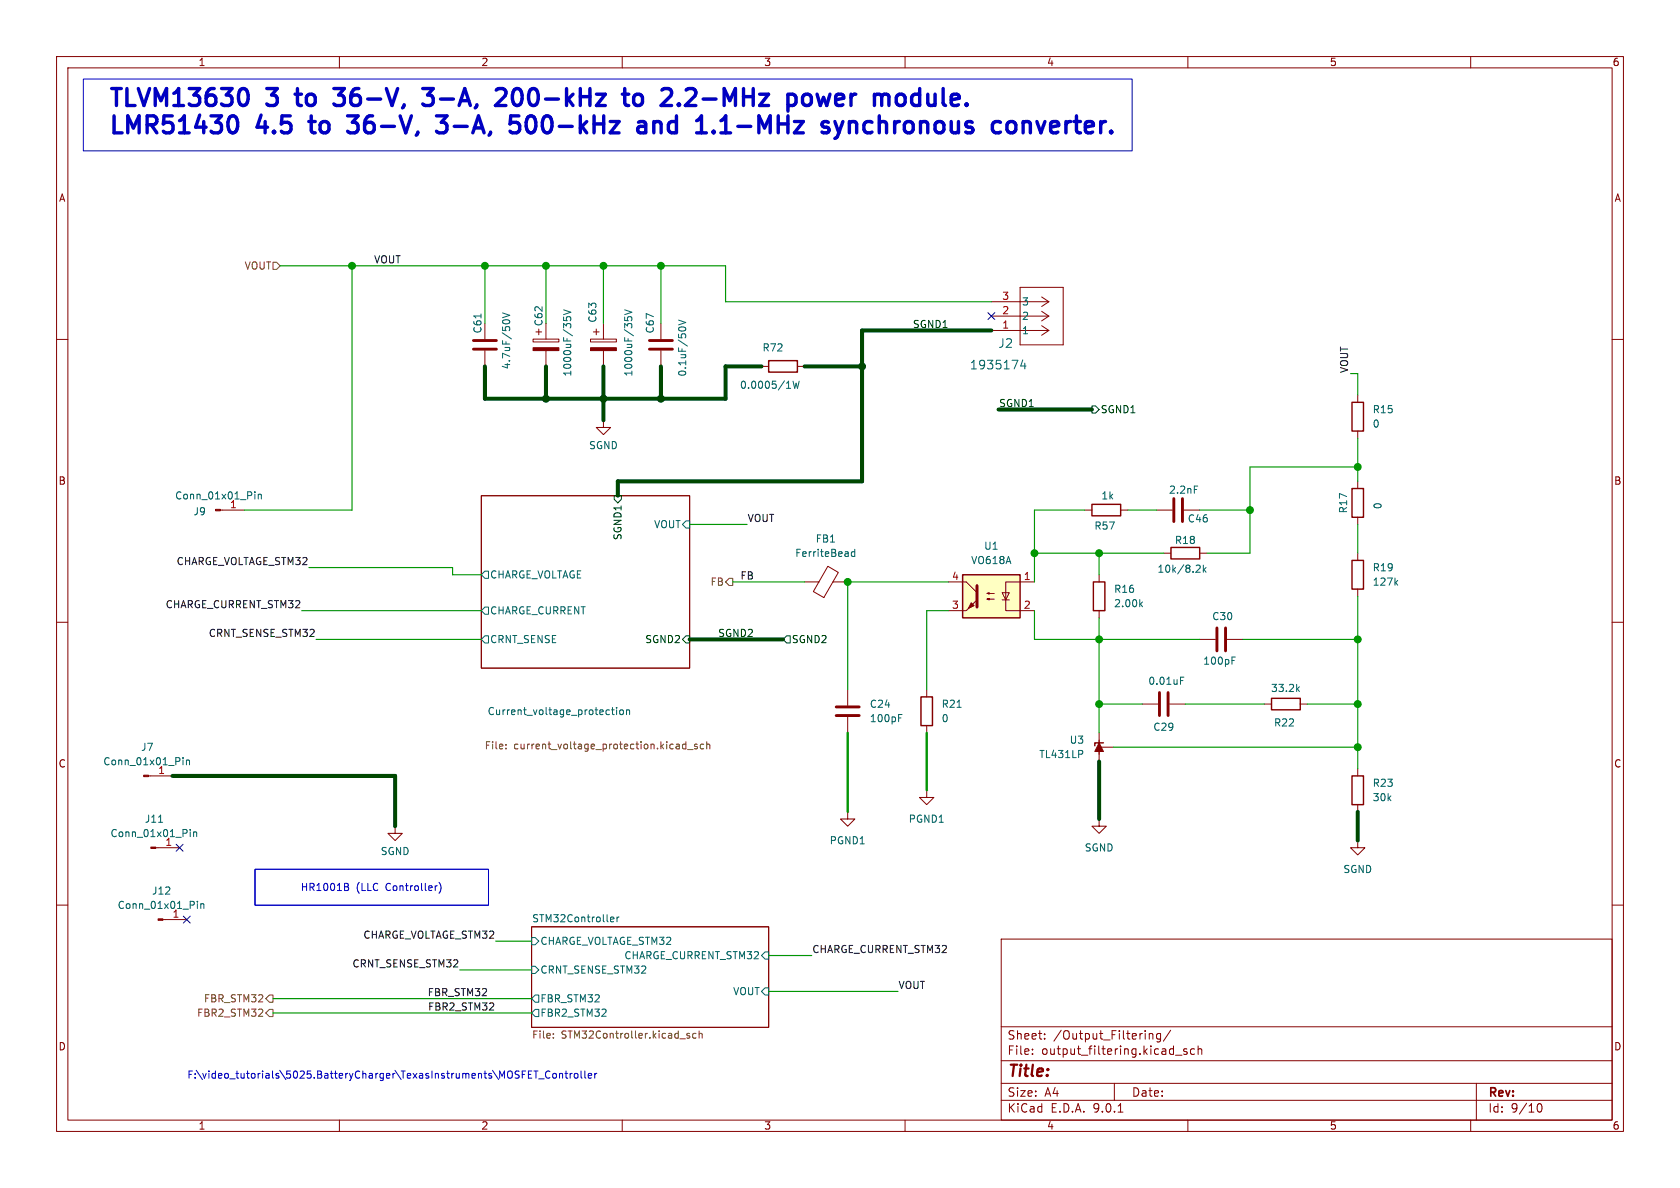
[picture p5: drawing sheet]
<svg xmlns="http://www.w3.org/2000/svg" width="297mm" height="210mm" viewBox="0 0 297 210" stroke-linecap="round" stroke-linejoin="round" font-family="sans-serif">
<g fill="none" stroke="#840000" stroke-width=".18">
<path d="M10 10h277v190h-277zM12 12h273v186h-273zM60 10v2M110 10v2M160 10v2M210 10v2M260 10v2M175.3 58.4h10.1M175.3 55.9h10.1M175.3 53.3h10.1M180.3 50.8h7.7v10.2h-7.7zM184.1 57.6l1.3 .8"/>
<path d="M184.1 55l1.3 .9M184.1 52.5l1.3 .8M185.4 58.4l-1.3 .9M185.4 55.9l-1.3 .8M185.4 53.3l-1.3 .9M10 60h2M240 69.9v1.2M240 76.2v1.3M285 60h2M85.1 87.6h36.8v30.5h-36.8zM10 110h2M285 110h2"/>
<path d="M194.3 130.8v2.6M194.3 129.5v5.1M194.3 132.1h2.5M240 135.9v1.3M149.9 143.5v1.3h1.2l-1.2 1.3-1.3-1.3h1.3M149.9 143.5h.1M194.3 144.8v1.3h1.3l-1.3 1.2-1.3-1.2h1.3M194.3 144.8h.1M240 148.6v1.3h1.3l-1.3 1.2-1.2-1.2h1.2M240 148.6h.1M240 142.2v1.3M10 160h2"/>
<path d="M94 163.8h41.9v17.8h-41.9zM177 166h108v32h-108zM285 160h2M60 198v2M110 198v2M160 198v2M177 194.5h108M177 191.5h108M177 187.5h108M177 181.5h108M182.5 186.3v.1M182.5 185.5v.1"/>
<path d="M184.7 183.6v.1M184.7 182.8v.1M197 191.5v3M197.7 196.6h.8M203.2 182.7v1M203.2 182.8l.2-.1 .3 .1 .1 .9M205.2 182.8l-.5-.1-.2 .3v.4l.1 .2h.6M205.2 182.7v1.2l-.3 .3-.4-.1M207 182.1l-1.3 2M207.8 186.5h1.2M209.8 185.5l-.3-.1-.3 .2 .1 .2 .5 .2v.3h-.6M210 198v2"/>
<path d="M211.2 185.5l-.5-.1-.2 .3v.4l.1 .2h.6M211.8 185.5l.2-.1 .4 .1 .1 .9M211.8 184.9v1.5M260 198v2M261 191.5v6.5M271.7 195.7l.2-.5 .2-.1a.81 .81 0 0 1 .6 .6 .81 .81 0 0 1-.3 .8h-.4l-.3-.5"/>
</g>
<g fill="none" stroke="#006464" stroke-width=".18">
<path d="M180.8 63.6l-.4 1.1h1M181.2 64.2v1M120.6 92.7l.7-.6h.6v1.2h-.6zM85.7 101h.7v1.2h-.7l-.6-.6zM85.7 112.4h.7v1.3h-.7l-.6-.7zM85.7 107.3h.7v1.3h-.7l-.6-.6zM108.1 125.5h.5M108.3 125.1v1l.3 .2M109 125.1v.1M109 125.5v.8M109.6 125.6l.2-.1 .4 .1v.5l-.1 .2h-.3l-.2-.1zM110.8 125.6l.1-.1h.3l.1 .8"/>
<path d="M110.8 125.5v.8M191.3 132.7l.1 .2-.1 .4M94 165.7h.6l.6 .7-.6 .6h-.6zM94 170.8h.6l.6 .7-.6 .6h-.6zM94.6 175.9h.6v1.3h-.6l-.6-.7zM94.6 178.4h.6v1.3h-.6l-.6-.6zM107.9 162.8l.2 .2 .4-.1M107.9 162.3l.2-.2h.3l.1 .2v.1l-.6 .1M109.1 162.1v.9M109.4 162.1l-.3 .3M134.6 168.9l.7-.6h.6v1.2h-.6zM135.3 174.6h.6v1.3h-.6l-.7-.6z"/>
</g>
<path d="M108.6 87.6h1.3v.7l-.7 .6-.6-.6zM121.3 112.4h.6v1.3h-.6l-.7-.7z" fill="none" stroke="#004800" stroke-width=".18"/>
<g fill="none" stroke="#725600" stroke-width=".18">
<path d="M89.4 132.3v.1M89.4 131.6v.1M121.3 131.1v1.3M121.3 131.6l-.4-.1-.2 .3 .1 .5h.5M121.6 132.5h.9M123.3 131.6l-.3-.1-.2 .2v.2l.5 .1v.3h-.5M124.4 131.6l-.4-.1-.2 .3 .1 .5h.5M124.9 131.7l.2-.2 .3 .1 .1 .8M124.9 131.1v1.3M97.8 183.4v.1M97.8 182.7v.2M121.4 182.9l.6 .4-.2 .2h-.4"/>
<path d="M121.9 182.7h-.3l-.2 .2M123 182.7h-.3l-.3 .2 .2 .6h.4M123.6 182.8l.2-.1h.3v.8M123.6 182.2v1.3"/>
</g>
<path d="M239 71.1h2v5.1h-2zM195.1 131.3h-1.6v.5M239 137.2h2v5h-2z" fill="none" stroke="#840000" stroke-width=".25"/>
<path d="M194.3 131.3l.8 1.5h-1.6z" fill="#840000" stroke="#840000" stroke-width=".18"/>
<path d="M170.2 101.6h10.1v7.6h-10.1z" fill="#ffffc2"/>
<path d="M135.9 63.8h5.1v2h-5.1zM193 89.2h5.1v2h-5.1zM207 96.8h5.1v2h-5.1zM239 99.1h2v5h-2zM239 86.4h2v5h-2zM170.2 101.6h10.1v7.6h-10.1zM193.3 102.9h2v5.1h-2zM162.8 123.2h2v5.1h-2zM224.8 123.4h5.1v2.1h-5.1z" fill="none" stroke="#840000" stroke-width=".25"/>
<g fill="none" stroke="#840000" stroke-width=".18">
<path d="M85.7 57.2v2.7M94.2 59.9h4.6v.6h-4.6zM94.7 58.7h1.1M95.2 58.2v1M96.5 57.2v2.7M104.4 59.9h4.6v.6h-4.6zM104.9 58.7h1M105.4 58.2v1M106.7 57.2v2.7M116.8 57.2v2.7M85.7 62v2.8M96.5 62v2.8"/>
<path d="M106.7 74.3v1.3h1.2l-1.2 1.2-1.3-1.2h1.3M106.7 62v2.8M116.8 62v2.8M134.6 64.8h1.3M141 64.8h1.2M39 90.2h4.2M191.8 90.2h1.2M198.1 90.2h1.3M204.5 90.2h2.8M205.7 97.8h1.3M209.3 90.2h2.8M212.1 97.8h1.3"/>
<path d="M240 85.1v1.3M240 91.4v1.3M240 97.8v1.3M142.2 102.9h2.6M146.4 100.1l1.8 1.1-2.6 4.4-1.8-1zM147.3 102.9h2.6M167.6 102.9h3.2l1.9 1.9M167.6 108h3.2M174.5 104.9l.4-.1v.2l-.4-.1h1.3M174.5 105.9l.4-.1v.2l-.4-.1h1.3M177.2 104.8h1.2l-.6 1.2zM177.2 106h1.2"/>
<path d="M182.9 102.9h-5.1v5.1h5.1M194.3 101.6v1.3M194.3 108v1.2M212.1 113h2.8M216.9 113h2.8M240 104.1v1.3M26.3 137.2h4.2M149.9 121.9v2.8M149.9 126.7v2.8M163.8 139.7v1.3h1.3l-1.3 1.2-1.2-1.2h1.2M163.8 139.7h.1M163.8 121.9v1.3"/>
<path d="M163.8 128.3v1.2M201.9 124.5h2.8M206.8 124.5h2.7M223.5 124.5h1.3M229.9 124.5h1.2M27.5 149.9h4.2M69.8 146.1v1.2h1.3l-1.3 1.3-1.2-1.3h1.2M28.8 162.6h4.2"/>
</g>
<g fill="none" stroke="#840000" stroke-width=".51">
<path d="M83.7 60.2h4.1M83.7 61.7h4.1M114.8 60.2h4.1M114.8 61.7h4.1M207.5 88.1v4.1M209 88.1v4.1M172.7 103.5v3.8M215.1 111v4.1M216.7 111v4.1M147.8 125h4.1M147.8 126.5h4.1M205 122.4v4.1"/>
<path d="M206.5 122.4v4.1"/>
</g>
<g fill="#840000" stroke="#840000" stroke-width=".18">
<path d="M171.7 106.6l.5 .5-1 .5z"/>
<path d="M170.8 108l1.9-2z"/>
<path d="M104.4 61.5h4.6v.5h-4.6z"/>
<path d="M94.2 61.5h4.6v.5h-4.6z"/>
<path d="M27.9 162.4h.9v.3h-.9z"/>
<path d="M26.7 149.7h.8v.3h-.8z"/>
<path d="M25.4 137h.9v.3h-.9z"/>
<path d="M38.1 90h.9v.3h-.9z"/>
</g>
<g fill="none" stroke="#006464" stroke-width=".18">
<path d="M85 55.5v.7M88.8 55.3l1.3 .4-1.3 .5M88.9 56.7l.4-.2 .8 .2M99.6 56v.6M99.6 54.8l1.3 .4-1.3 .4M100.1 56.5v-.3l.3-.2 .4 .1 .1 .4M110.4 56v.6M110.4 54.8l1.3 .4-1.3 .4M110.9 56.5v-.3l.3-.2 .4 .1 .1 .4M120 56.6l1.2 .4-1.2 .4M120 58l.4-.2 .8 .2M140.2 67.4l.3 1.3 .2-1 .3 1 .3-1.3"/>
<path d="M45.1 86.9v.2M45.1 87.4v.8M45.7 87.4v.8M45.7 87.5l.1-.1h.3l.1 .8M151.1 97.1v1.3M151.1 97.6l-.4-.1-.2 .3 .1 .5h.5M211.1 85.9h.6M211.6 99.9l.5 .1 .1 .3-.8 .9h.8M212.7 99.9v1.3M201.6 106.8l.4 .5M202 106.4l-.5 .5M208.7 119.7h.6"/>
<path d="M212.9 100.7l.3 .5M213.2 100.3l-.5 .5M217.8 116.8h.4M217.8 116.1h.6M246.7 103l.4 .4M247.1 102.6l-.5 .5M32.4 133.9v.2M32.4 134.4v.8M33 134.4v.8M33 134.5l.1-.1h.3l.1 .8M158.9 126.9h.4M158.9 126.3h.6"/>
<path d="M169.2 125h.7M208.7 120.3h.4M229.4 121.8l.3 .4M229.7 121.4l-.5 .5M28 145.4h.8M33.6 146.6v.2M33.6 147.1v.8M34.2 147.1v.8M34.2 147.2l.2-.1h.3l.1 .8M34.9 159.3v.2M34.9 159.8v.8M35.5 159.8v.8"/>
<path d="M35.5 159.9l.2-.1h.3v.8"/>
</g>
<path d="M48.3 46.4h.6l.6 .6-.6 .6h-.6zM128.9 102.2h.6v1.3h-.6l-.6-.6zM47.6 178.4h.7v1.3h-.7l-.6-.6zM47.6 175.9h.7v1.3h-.7l-.6-.7z" fill="none" stroke="#725600" stroke-width=".18"/>
<path d="M193 71.8h.7l.6 .6-.6 .6h-.7zM139.1 112.4h.6v1.3h-.6l-.7-.7z" fill="none" stroke="#004800" stroke-width=".18"/>
<path d="M175.3 58.4h-22.9v26.7h-43.2v2.5M85.7 64.8v5.7h42.6v-5.7h6.3M96.5 64.8v5.7M106.7 64.8v9.5M116.8 64.8v5.7M142.2 64.8h10.2M176.5 72.4h16.5M121.9 113h16.5M30.5 137.2h39.3v8.9M194.3 134.6v10.2M240 143.5v5.1" fill="none" stroke="#004800" stroke-width=".71"/>
<g fill="none" stroke="#009600" stroke-width=".2">
<path d="M49.5 47h78.8v6.3h47M62.2 47v43.2h-19M85.7 47v10.2M96.5 47v10.2M106.7 47v10.2M116.8 47v10.2M238.8 66h1.2v3.9M240 77.5v7.6M121.9 92.7h10.2M182.9 97.8h22.8M191.8 90.2h-8.9v12.7M194.3 97.8v3.8"/>
<path d="M199.4 90.2h5.1M212.1 90.2h8.9M240 92.7v5.1M240 82.6h-19v15.2h-7.6M53.3 108h31.8M54.6 100.3h25.4v1.3h5.1M55.9 113h29.2M129.5 102.9h12.7M167.6 102.9h-17.7v19M167.6 108h-3.8v13.9M182.9 108v5h29.2M194.3 109.2v20.3"/>
<path d="M219.7 113h20.3M240 105.4v30.5M194.3 124.5h7.6M196.8 132.1h43.2M209.5 124.5h14M231.1 124.5h8.9M48.3 176.5h45.7M48.3 179.1h45.7M81.3 171.5h12.7M87.6 166.4h6.4M135.9 168.9h7.6M135.9 175.3h22.8"/>
</g>
<path d="M149.9 129.5v14M163.8 129.5v10.2" fill="none" stroke="#008400" stroke-width=".41"/>
<path d="M174.7 55.3l1.2 1.2M175.9 55.3l-1.2 1.2M31.1 149.3l1.3 1.2M32.4 149.3l-1.3 1.2M32.4 162l1.2 1.2M33.6 162l-1.2 1.2" fill="none" stroke="#000084" stroke-width=".18"/>
<g fill="none" stroke="#0000c2" stroke-width=".18">
<path d="M14.7 14h185.5v12.7h-185.5zM45.1 153.7h41.3v6.3h-41.3zM60.9 156.2l.6 .1 .1 .2-.3 .3M60.9 156.8h.4M61.3 156.8l.3 .2v.3l-.7 .1M77.3 156.6l-.3 .1M77.6 156a1.46 1.46 0 0 1 0 1.9M94.4 189.3h.7M95.2 190.7h1M97.2 189.4a.6 .6 0 0 0-.8 .5 .6 .6 0 0 0 .6 .7l.2-.1M97.8 189.9l.2-.2 .3 .2 .1 .5-.1 .1-.3 .1-.2-.1zM98.9 189.9l.2-.2 .3 .1 .1 .8"/>
<path d="M98.9 189.7v.9M99.9 189.7h.5M100.1 189.3v1.1l.3 .2M100.8 189.7v.9M101.2 189.7l-.4 .3M101.6 189.9l.2-.2 .3 .2 .1 .5-.1 .1-.3 .1-.2-.1zM102.7 189.3v1.1l.2 .2M103.4 189.3v1.1l.2 .2M104 190.2l.6-.1-.1-.3-.3-.1-.2 .2 .1 .6h.4M105.1 189.7v.9M105.5 189.7l-.4 .3"/>
</g>
<g fill="none" stroke="#0000c2" stroke-width=".6">
<path d="M43.2 15.7a1.76 1.76 0 0 1 .5 2.4l-.1 .3-.4 .3M52.2 16.7h1.1M59 15.7h1.9l-1 1.1 .7 .1M59 18.4l.4 .3h.9l.3-.2M74.7 15.7h1.9l-1 1.1a.81 .81 0 0 1 1 .6v.7l-.3 .4-.3 .2h-.8l-.5-.3M87.7 15.9l.5-.2h.7a.81 .81 0 0 1 .4 1.2l-1.7 1.8h1.8M91.6 15.7a.77 .77 0 0 0-.9 .5 1.76 1.76 0 0 0 .6 2.5h.3M110 16.7h1.2M110.4 15.7v2.5l.2 .3 .6 .2M112.2 16.9a.81 .81 0 0 1 .8-.3 .81 .81 0 0 1 .6 .6v.9a.81 .81 0 0 1-.8 .6 .81 .81 0 0 1-.8-.6v-.9zM121.7 15.7h.7a.81 .81 0 0 1 .5 1.2l-1.7 1.8h1.8M142 16.9a.81 .81 0 0 1 .8-.3 .81 .81 0 0 1 .6 .6v.9a.81 .81 0 0 1-.7 .6 .81 .81 0 0 1-.8-.6v-.9z"/>
<path d="M144.4 16.7l.6 2 .6-1.5 .6 1.5 .5-2M161.4 16.8l.3-.1h.6l.3 .1M161.4 18.5l.3 .2h.6l.3-.2M162.6 15.7v3M41.3 20.5a1.76 1.76 0 0 1 .6 2.4 .77 .77 0 0 1-.9 .6M54.6 21.5h1.1M61.4 23.2l.5 .3h.8l.3-.2M63.3 20.5l-1 1.1 .7 .2M77.2 20.5h1.8l-1 1.1a.81 .81 0 0 1 1 .6v.7l-.3 .4-.3 .2h-.8l-.4-.3M91.7 20.5h-1.4l-.1 1.4 .4-.3h.7l.3 .2 .3 .4v.7l-.2 .3-.4 .3h-.7l-.4-.3M93.7 20.5a1.76 1.76 0 0 0-.5 2.4 .77 .77 0 0 0 .8 .6M112.9 21.6l.3-.1h.5l.3 .1 .2 .3v1.6"/>
<path d="M114.2 22.2l-.3 .1h-.7a.59 .59 0 0 0-.5 .6 .59 .59 0 0 0 .5 .6h.7l.3-.2M115.6 21.8a.75 .75 0 0 1 1.3 .1v1.6M115.6 21.5v2M127.4 23.5h1.8M127.4 21.3l.6-.4 .3-.4v3M147.6 21.5l.7 2M148.3 23.5l-.3 .7-.4 .3M149 21.5l-.7 2M150.2 21.8a.75 .75 0 0 1 1.2 .1v1.6M150.2 21.5v2M181.3 21.5h.4l.3 .1 .2 .3v1.6M183.3 21.5l.7 2"/>
</g>
<g fill="#009600" stroke="#009600" stroke-width=".18">
<circle cx="62.2" cy="47" r=".61"/>
<circle cx="85.7" cy="47" r=".61"/>
<circle cx="106.7" cy="47" r=".61"/>
<circle cx="96.5" cy="47" r=".61"/>
<circle cx="116.8" cy="47" r=".61"/>
<circle cx="240" cy="132.1" r=".61"/>
<circle cx="240" cy="124.5" r=".61"/>
<circle cx="194.3" cy="124.5" r=".61"/>
<circle cx="194.3" cy="113" r=".61"/>
<circle cx="149.9" cy="102.9" r=".61"/>
<circle cx="221" cy="90.2" r=".61"/>
<circle cx="240" cy="82.5" r=".61"/>
<circle cx="240" cy="113" r=".61"/>
<circle cx="194.3" cy="97.8" r=".61"/>
<circle cx="182.9" cy="97.8" r=".61"/>
</g>
<g fill="#004800" stroke="#004800" stroke-width=".18">
<circle cx="96.5" cy="70.5" r=".61"/>
<circle cx="152.4" cy="64.8" r=".61"/>
<circle cx="106.7" cy="70.5" r=".61"/>
<circle cx="116.8" cy="70.5" r=".61"/>
</g>
<g font-size="4.2" fill="#0000c2">
<text x="19" y="19.1">TLVM13630</text>
<text x="19" y="23.9">LMR51430</text>
<text x="45.7" y="23.9">4.5</text>
<text x="47.5" y="19.1">3</text>
<text x="53.9" y="19.1">to</text>
<text x="56.3" y="23.9">to</text>
<text x="61.8" y="19.1">36-V,</text>
<text x="64.2" y="23.9">36-V,</text>
<text x="78.7" y="19.1">3-A,</text>
<text x="81.1" y="23.9">3-A,</text>
<text x="92.8" y="19.1">200-kHz</text>
<text x="95.2" y="23.9">500-kHz</text>
<text x="116.5" y="19.1">to</text>
<text x="119" y="23.9">and</text>
<text x="124.4" y="19.1">2.2-MHz</text>
<text x="130.6" y="23.9">1.1-MHz</text>
<text x="147.8" y="19.1">power</text>
<text x="153.9" y="23.9">synchronous</text>
<text x="164.3" y="19.1">module.</text>
<text x="185.3" y="23.9">converter.</text>
</g>
<text font-size="2.8" fill="#840000" x="178" y="190.9">Title:</text>
<g font-size="2.1" fill="#006464">
<text x="171.4" y="65.5">1935174</text>
<text x="176.4" y="61.7">J2</text>
</g>
<g font-size="2.1" fill="#840000">
<text x="178" y="184">Sheet:</text>
<text x="186.2" y="184">/Output_Filtering/</text>
<text x="178" y="186.7">File:</text>
<text x="184.1" y="186.7">output_filtering.kicad_sch</text>
<text x="178" y="196.9">KiCad</text>
<text x="178" y="194.1">Size:</text>
<text x="184.7" y="194.1">A4</text>
<text x="185.7" y="196.9">E.D.A.</text>
<text x="193.3" y="196.9">9.0.1</text>
<text x="200" y="194.1">Date:</text>
<text x="263" y="194.3">Rev:</text>
<text x="263" y="196.9">Id:</text>
<text x="267.1" y="196.9">9/10</text>
</g>
<g font-size="1.8" fill="#840000">
<text x="35" y="11.9">1</text>
<text x="85" y="11.9">2</text>
<text x="135" y="11.9">3</text>
<text x="185" y="11.9">4</text>
<text x="235" y="11.9">5</text>
<text x="285" y="11.9">6</text>
<text x="10.3" y="35.9">A</text>
<text x="285.3" y="35.9">A</text>
<text x="10.3" y="85.9">B</text>
<text x="285.3" y="85.9">B</text>
<text x="10.3" y="135.9">C</text>
<text x="285.3" y="135.9">C</text>
<text x="10.3" y="185.9">D</text>
<text x="285.3" y="185.9">D</text>
<text x="35" y="199.9">1</text>
<text x="85" y="199.9">2</text>
<text x="135" y="199.9">3</text>
<text x="185" y="199.9">4</text>
<text x="235" y="199.9">5</text>
<text x="285" y="199.9">6</text>
</g>
<g font-size="1.8" fill="#725600">
<text x="43.1" y="47.9">VOUT</text>
<text x="125.5" y="103.7">FB</text>
<text x="85.6" y="132.8">File:</text>
<text x="90.8" y="132.8">current_voltage_protection.kicad_sch</text>
<text x="34.7" y="179.9">FBR2_STM32</text>
<text x="36" y="177.4">FBR_STM32</text>
<text x="94" y="183.9">File:</text>
<text x="99.2" y="183.9">STM32Controller.kicad_sch</text>
</g>
<g font-size="1.8" fill="#0f0f0f">
<text x="66" y="46.6">VOUT</text>
<text x="238.4" y="66" transform="rotate(-90 238.4 66)">VOUT</text>
<text x="132.1" y="92.4">VOUT</text>
<text x="31.1" y="100">CHARGE_VOLTAGE_STM32</text>
<text x="29.2" y="107.6">CHARGE_CURRENT_STM32</text>
<text x="130.8" y="102.5">FB</text>
<text x="36.8" y="112.7">CRNT_SENSE_STM32</text>
<text x="64.1" y="166">CHARGE_VOLTAGE_STM32</text>
<text x="62.2" y="171.1">CRNT_SENSE_STM32</text>
<text x="143.5" y="168.6">CHARGE_CURRENT_STM32</text>
<text x="75.5" y="176.2">FBR_STM32</text>
<text x="75.6" y="178.7">FBR2_STM32</text>
<text x="158.7" y="174.9">VOUT</text>
</g>
<g font-size="1.8" fill="#a90000">
<text x="177.1" y="53.1">3</text>
<text x="177.1" y="58.2">1</text>
<text x="177.1" y="55.6">2</text>
<text x="168.2" y="102.6">4</text>
<text x="168.2" y="107.7">3</text>
<text x="180.9" y="102.6">1</text>
<text x="180.9" y="107.7">2</text>
</g>
<g font-size="1.8" fill="#006464">
<text x="85.3" y="59" transform="rotate(-90 85.3 59)">C61</text>
<text x="96.1" y="57.8" transform="rotate(-90 96.1 57.8)">C62</text>
<text x="105.6" y="57.1" transform="rotate(-90 105.6 57.1)">C63</text>
<text x="115.8" y="59" transform="rotate(-90 115.8 59)">C67</text>
<text x="180.6" y="59.3">1</text>
<text x="180.6" y="56.7">2</text>
<text x="180.6" y="54.2">3</text>
<text x="90.4" y="65.4" transform="rotate(-90 90.4 65.4)">4.7uF/50V</text>
<text x="134.7" y="62.3">R72</text>
<text x="101.2" y="66.7" transform="rotate(-90 101.2 66.7)">1000uF/35V</text>
<text x="112" y="66.7" transform="rotate(-90 112 66.7)">1000uF/35V</text>
<text x="121.5" y="66.7" transform="rotate(-90 121.5 66.7)">0.1uF/50V</text>
<text x="130.7" y="68.9">0.0005/1W</text>
<text x="242.6" y="75.8">0</text>
<text x="242.6" y="73.3">R15</text>
<text x="104" y="79.6">SGND</text>
<text x="30.9" y="88.5">Conn_01x01_Pin</text>
<text x="40.6" y="89.9">1</text>
<text x="194.6" y="88.5">1k</text>
<text x="206.6" y="87.5">2.2nF</text>
<text x="34.1" y="91.3">J9</text>
<text x="115.5" y="93.6">VOUT</text>
<text x="193.4" y="93.8">R57</text>
<text x="209.9" y="92.6">C46</text>
<text x="238.4" y="90.8" transform="rotate(-90 238.4 90.8)">R17</text>
<text x="244.4" y="90.1" transform="rotate(-90 244.4 90.1)">0</text>
<text x="140.5" y="98.7">FerriteBead</text>
<text x="144.1" y="96.1">FB1</text>
<text x="171.6" y="99.9">VO618A</text>
<text x="173.9" y="97.4">U1</text>
<text x="204.5" y="101.4">10k/8.2k</text>
<text x="207.6" y="96.4">R18</text>
<text x="242.6" y="101.2">R19</text>
<text x="86.6" y="102.5">CHARGE_VOLTAGE</text>
<text x="196.9" y="105">R16</text>
<text x="196.9" y="107.5">2.00k</text>
<text x="242.6" y="103.7">127k</text>
<text x="86.6" y="113.9">CRNT_SENSE</text>
<text x="86.6" y="108.8">CHARGE_CURRENT</text>
<text x="214.2" y="109.8">C30</text>
<text x="212.6" y="117.7">100pF</text>
<text x="153.7" y="125.3">C24</text>
<text x="166.4" y="125.3">R21</text>
<text x="202.9" y="121.3">0.01uF</text>
<text x="224.6" y="122.5">33.2k</text>
<text x="86.1" y="126.5">Current_voltage_protection</text>
<text x="153.7" y="127.9">100pF</text>
<text x="166.4" y="127.9">0</text>
<text x="189" y="131.7">U3</text>
<text x="203.8" y="129.4">C29</text>
<text x="225.1" y="128.6">R22</text>
<text x="18.2" y="135.5">Conn_01x01_Pin</text>
<text x="24.8" y="132.9">J7</text>
<text x="27.9" y="136.9">1</text>
<text x="183.6" y="134.2">TL431LP</text>
<text x="242.6" y="141.8">30k</text>
<text x="242.6" y="139.3">R23</text>
<text x="19.4" y="148.2">Conn_01x01_Pin</text>
<text x="25.5" y="145.6">J11</text>
<text x="29.1" y="149.6">1</text>
<text x="146.6" y="149.5">PGND1</text>
<text x="160.6" y="145.6">PGND1</text>
<text x="67.2" y="151.4">SGND</text>
<text x="191.7" y="150.7">SGND</text>
<text x="237.4" y="154.5">SGND</text>
<text x="20.7" y="160.9">Conn_01x01_Pin</text>
<text x="26.8" y="158.3">J12</text>
<text x="30.4" y="162.3">1</text>
<text x="94" y="163.1">STM32Controller</text>
<text x="95.4" y="167.2">CHARGE_VOLTAGE_STM32</text>
<text x="95.4" y="172.3">CRNT_SENSE_STM32</text>
<text x="110.3" y="169.8">CHARGE_CURRENT_STM32</text>
<text x="95.4" y="177.4">FBR_STM32</text>
<text x="95.4" y="179.9">FBR2_STM32</text>
<text x="129.5" y="176.1">VOUT</text>
</g>
<g font-size="1.8" fill="#004800">
<text x="161.3" y="58.1">SGND1</text>
<text x="176.5" y="72">SGND1</text>
<text x="194.5" y="73.3">SGND1</text>
<text x="110.1" y="95.6" transform="rotate(-90 110.1 95.6)">SGND1</text>
<text x="114" y="113.9">SGND2</text>
<text x="126.9" y="112.7">SGND2</text>
<text x="139.9" y="113.9">SGND2</text>
</g>
<g font-size="1.8" fill="#0000c2">
<text x="53.1" y="157.7">HR1001B</text>
<text x="63" y="157.7">(LLC</text>
<text x="68.3" y="157.7">Controller)</text>
<text x="33" y="190.8">F:\video_tutorials\5025.BatteryCharger\TexasInstruments\MOSFET_Controller</text>
</g>
</svg>
